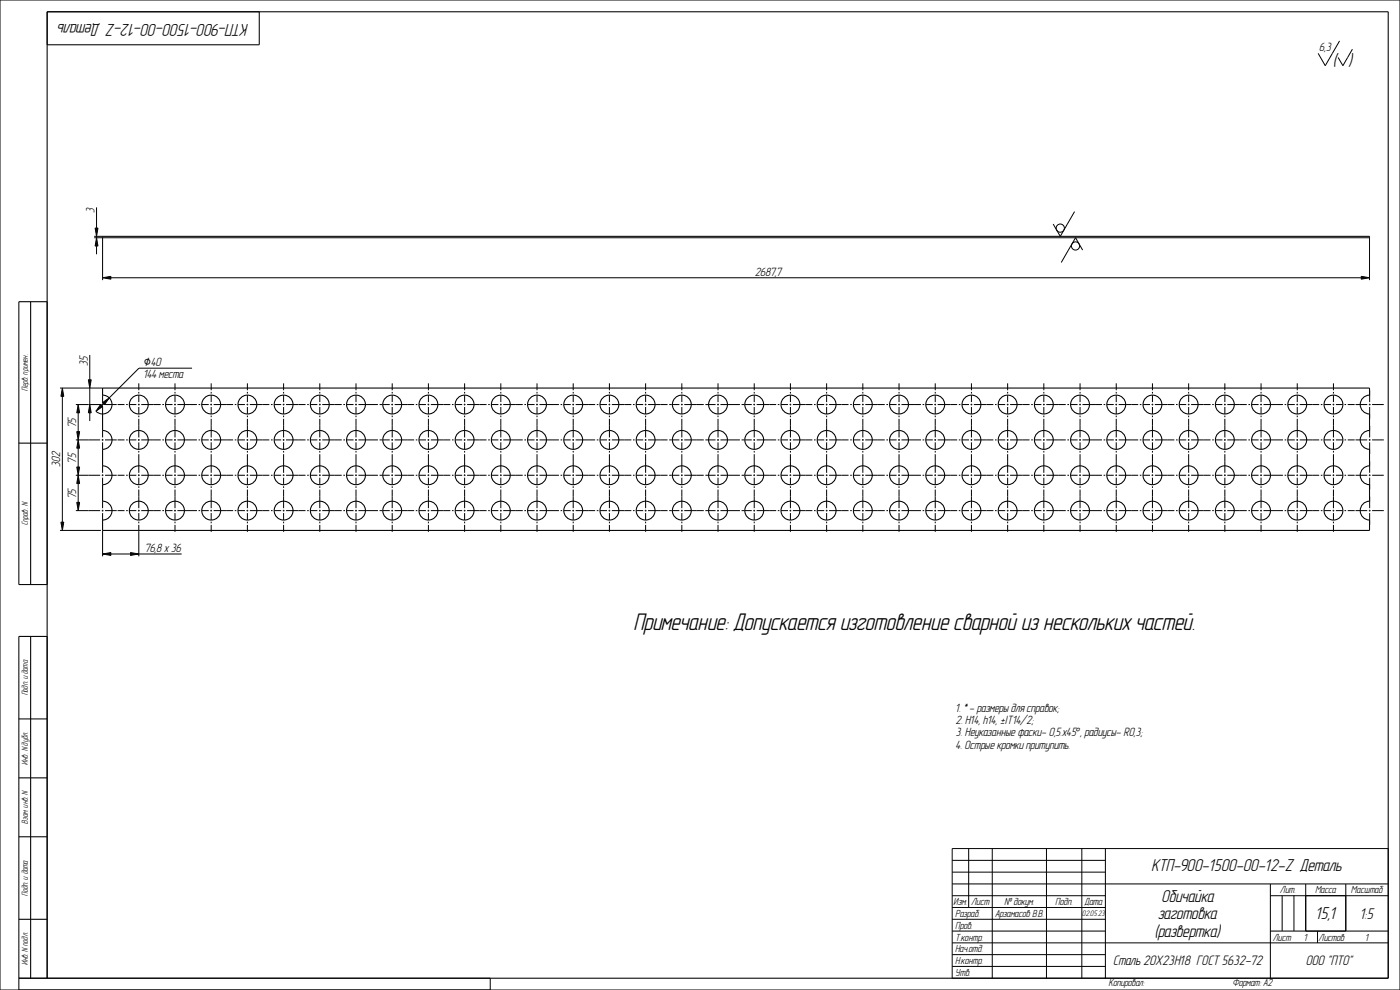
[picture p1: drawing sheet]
<svg xmlns="http://www.w3.org/2000/svg" width="594mm" height="420mm" viewBox="0 0 594 420" stroke-linecap="round" stroke-linejoin="round" font-family="sans-serif">
<g fill="#000">
<path d="M41 100.9l.6 3.5h-1.2zM40.4 96.8h1.2l-.6 3.5zM43.5 117.8l3.5-.6v1.2zM577.6 117.2l3.5 .6-3.5 .6zM26.5 164.6l.6 3.5h-1.2zM33.2 171.6l.6 3.5h-1.2zM37.5 161.1h1.2l-.6 3.5zM38.1 171.6l.6 3.5h-1.2zM42.7 171.6l.9 .8-2.9 2.1zM43.5 170.8l2.9-2-2.1 2.9zM32.6 183.1h1.2l-.6 3.5zM33.2 186.6l.6 3.5h-1.2z"/>
<path d="M32.6 198.1h1.2l-.6 3.5zM33.2 201.6l.6 3.5h-1.2zM32.6 213.1h1.2l-.6 3.5zM25.9 221.5h1.2l-.6 3.5zM43.5 235l3.5-.6v1.2zM55.4 234.4l3.5 .6-3.5 .6z"/>
</g>
<g fill="none" stroke="#000" stroke-width=".42">
<path d="M0 0h594v420h-594zM568.4 17.4l-6.1 10.5-3-5.3M573.8 20.9l-4 7-2-3.5M40.4 96.8h1.2l-.6 3.5zM41 88v8.8M455.9 89.8l-6 10.5-3.1-5.3M40 100.9h541.1v17.9M40 100.3h3.5M41 100.9l.6 3.5h-1.2zM41 100.3v.6M41 104.4v3.5M43.5 117.8l3.5-.6v1.2z"/>
<path d="M43.5 100.9v17.9M47 117.8h530.6M459.3 106.1l-3-5.2-6 10.5M577.6 117.2l3.5 .6-3.5 .6zM38.1 150.6v10.5M81.5 156.2h-22.5l-12.6 12.6M25.5 164.6h18M26.5 164.6l.6 3.5h-1.2zM26.5 168.1v53.4M32.2 171.6h10.3M33.2 171.6l.6 3.5h-1.2zM33.2 175.1v8"/>
<path d="M37.5 161.1h1.2l-.6 3.5zM38.1 171.6l.6 3.5h-1.2zM38.1 164.6v7M38.1 175.1v3.5M42.7 171.6l.9 .8-2.9 2.1zM43.2 171.6h.7M43.5 170.8l2.9-2-2.1 2.9zM43.5 172.7v2.9l-1.5-.3-1.3-.8M43.5 167.6v3M43.5 171.3v.7M43.9 171.3l-.7 .7M44.6 171.6h4.9"/>
<path d="M49.9 171.6h2.9M53.5 171.6h.7M54.9 171.6h2.9M58.5 171.6h.7M58.9 162.6v3M58.9 166.3v.7M58.9 167.6v3M58.9 171.3v.7M58.9 172.7v2.9M58.9 176.3v.7M58.9 177.7v7.9M59.9 171.6h8.3"/>
<path d="M68.9 171.6h.7M70.3 171.6h2.9M73.9 171.6h.7M74.2 162.6v3M74.2 166.3v.7M74.2 167.6v3M74.2 171.3v.7M74.2 172.7v2.9M74.2 176.3v.7M74.2 177.7v7.9M75.3 171.6h8.3M84.2 171.6h.7"/>
<path d="M85.6 171.6h3M89.3 171.6h.7M89.6 162.6v3M89.6 166.3v.7M89.6 167.6v3M89.6 171.3v.7M89.6 172.7v2.9M89.6 176.3v.7M89.6 177.7v7.9M90.6 171.6h8.3M99.6 171.6h.7M101 171.6h2.9"/>
<path d="M104.6 171.6h.7M105 162.6v3M105 166.3v.7M105 167.6v3M105 171.3v.7M105 172.7v2.9M105 176.3v.7M105 177.7v7.9M106 171.6h8.3M115 171.6h.7M116.3 171.6h3M120 171.6h.7"/>
<path d="M120.3 162.6v3M120.3 166.3v.7M120.3 167.6v3M120.3 171.3v.7M120.3 172.7v2.9M120.3 176.3v.7M120.3 177.7v7.9M121.4 171.6h8.2M130.3 171.6h.7M131.7 171.6h2.9M135.3 171.6h.7M135.7 162.6v3"/>
<path d="M135.7 166.3v.7M135.7 167.6v3M135.7 171.3v.7M135.7 172.7v2.9M135.7 176.3v.7M135.7 177.7v7.9M136.7 171.6h8.3M145.7 171.6h.7M147.1 171.6h2.9M150.7 171.6h.7M151 162.6v3M151 166.3v.7"/>
<path d="M151 167.6v3M151 171.3v.7M151 172.7v2.9M151 176.3v.7M151 177.7v7.9M152.1 171.6h8.3M161 171.6h.7M161.7 171.6h.1M162.4 171.6h3M166.1 171.6h.7M166.4 162.6v3M166.4 166.3v.7"/>
<path d="M166.4 167.6v3M166.4 171.3v.7M166.4 172.7v2.9M166.4 176.3v.7M166.4 177.7v7.9M167.4 171.6h8.3M176.4 171.6h.7M177.8 171.6h2.9M181.4 171.6h.7M181.8 162.6v3M181.8 166.3v.7M181.8 167.6v3"/>
<path d="M181.8 171.3v.7M181.8 172.7v2.9M181.8 176.3v.7M181.8 177.7v7.9M182.8 171.6h8.3M191.8 171.6h.7M193.1 171.6h3M196.8 171.6h.7M197.1 162.6v3M197.1 166.3v.7M197.1 167.6v3M197.1 171.3v.7"/>
<path d="M197.1 172.7v2.9M197.1 176.3v.7M197.1 177.7v7.9M198.2 171.6h8.2M207.1 171.6h.7M208.5 171.6h2.9M212.1 171.6h.7M212.5 162.6v3M212.5 166.3v.7M212.5 167.6v3M212.5 171.3v.7M212.5 172.7v2.9"/>
<path d="M212.5 176.3v.7M212.5 177.7v7.9M213.5 171.6h8.3M222.5 171.6h.7M223.9 171.6h2.9M227.5 171.6h.7M227.8 162.6v3M227.8 166.3v.7M227.8 167.6v3M227.8 171.3v.7M227.8 172.7v2.9M227.8 176.3v.7"/>
<path d="M227.8 177.7v7.9M228.9 171.6h8.3M237.8 171.6h.7M239.2 171.6h3M242.9 171.6h.7M243.2 162.6v3M243.2 166.3v.7M243.2 167.6v3M243.2 171.3v.7M243.2 172.7v2.9M243.2 176.3v.7M243.2 177.7v7.9"/>
<path d="M244.2 171.6h8.3M253.2 171.6h.7M254.6 171.6h2.9M258.2 171.6h.7M258.6 162.6v3M258.6 166.3v.7M258.6 167.6v3M258.6 171.3v.7M258.6 172.7v2.9M258.6 176.3v.7M258.6 177.7v7.9M259.6 171.6h8.3"/>
<path d="M268.6 171.6h.7M269.9 171.6h3M273.6 171.6h.7M273.9 162.6v3M273.9 166.3v.7M273.9 167.6v3M273.9 171.3v.7M273.9 172.7v2.9M273.9 176.3v.7M273.9 177.7v7.9M275 171.6h8.2M283.9 171.6h.7"/>
<path d="M284.6 171.6h.1M285.3 171.6h2.9M288.9 171.6h.7M289.3 162.6v3M289.3 166.3v.7M289.3 167.6v3M289.3 171.3v.7M289.3 172.7v2.9M289.3 176.3v.7M289.3 177.7v7.9M290.3 171.6h8.3M299.3 171.6h.7"/>
<path d="M300 171.6h.1M300.7 171.6h2.9M304.3 171.6h.7M304.6 162.6v3M304.6 166.3v.7M304.6 167.6v3M304.6 171.3v.7M304.6 172.7v2.9M304.6 176.3v.7M304.6 177.7v7.9M305.7 171.6h8.3M314.6 171.6h.7"/>
<path d="M315.3 171.6h.1M316 171.6h3M319.7 171.6h.7M320 162.6v3M320 166.3v.7M320 167.6v3M320 171.3v.7M320 172.7v2.9M320 176.3v.7M320 177.7v7.9M321 171.6h8.3M330 171.6h.7"/>
<path d="M331.4 171.6h2.9M335 171.6h.7M335.4 162.6v3M335.4 166.3v.7M335.4 167.6v3M335.4 171.3v.7M335.4 172.7v2.9M335.4 176.3v.7M335.4 177.7v7.9M336.4 171.6h8.3M345.4 171.6h.7M346.7 171.6h3"/>
<path d="M350.4 171.6h.7M350.7 162.6v3M350.7 166.3v.7M350.7 167.6v3M350.7 171.3v.7M350.7 172.7v2.9M350.7 176.3v.7M350.7 177.7v7.9M351.8 171.6h8.2M360.7 171.6h.7M362.1 171.6h2.9M365.7 171.6h.7"/>
<path d="M366.1 162.6v3M366.1 166.3v.7M366.1 167.6v3M366.1 171.3v.7M366.1 172.7v2.9M366.1 176.3v.7M366.1 177.7v7.9M367.1 171.6h8.3M376.1 171.6h.7M377.5 171.6h2.9M381.1 171.6h.7M381.4 162.6v3"/>
<path d="M381.4 166.3v.7M381.4 167.6v3M381.4 171.3v.7M381.4 172.7v2.9M381.4 176.3v.7M381.4 177.7v7.9M382.5 171.6h8.3M391.4 171.6h.7M392.8 171.6h3M396.5 171.6h.7M396.8 162.6v3M396.8 166.3v.7"/>
<path d="M396.8 167.6v3M396.8 171.3v.7M396.8 172.7v2.9M396.8 176.3v.7M396.8 177.7v7.9M397.8 171.6h8.3M406.8 171.6h.7M408.2 171.6h2.9M411.8 171.6h.7M412.2 162.6v3M412.2 166.3v.7M412.2 167.6v3"/>
<path d="M412.2 171.3v.7M412.2 172.7v2.9M412.2 176.3v.7M412.2 177.7v7.9M413.2 171.6h8.3M422.2 171.6h.7M423.5 171.6h3M427.2 171.6h.7M427.5 162.6v3M427.5 166.3v.7M427.5 167.6v3M427.5 171.3v.7"/>
<path d="M427.5 172.7v2.9M427.5 176.3v.7M427.5 177.7v7.9M428.6 171.6h8.2M437.5 171.6h.7M438.9 171.6h2.9M442.5 171.6h.7M442.9 162.6v3M442.9 166.3v.7M442.9 167.6v3M442.9 171.3v.7M442.9 172.7v2.9"/>
<path d="M442.9 176.3v.7M442.9 177.7v7.9M443.9 171.6h8.3M452.9 171.6h.7M454.3 171.6h2.9M457.9 171.6h.7M458.2 162.6v3M458.2 166.3v.7M458.2 167.6v3M458.2 171.3v.7M458.2 172.7v2.9M458.2 176.3v.7"/>
<path d="M458.2 177.7v7.9M459.3 171.6h8.3M468.2 171.6h.7M469.6 171.6h3M473.3 171.6h.7M473.6 162.6v3M473.6 166.3v.7M473.6 167.6v3M473.6 171.3v.7M473.6 172.7v2.9M473.6 176.3v.7M473.6 177.7v7.9"/>
<path d="M474.6 171.6h8.3M483.6 171.6h.7M485 171.6h2.9M488.6 171.6h.7M489 162.6v3M489 166.3v.7M489 167.6v3M489 171.3v.7M489 172.7v2.9M489 176.3v.7M489 177.7v7.9M490 171.6h8.3"/>
<path d="M499 171.6h.7M500.3 171.6h3M504 171.6h.7M504.3 162.6v3M504.3 166.3v.7M504.3 167.6v3M504.3 171.3v.7M504.3 172.7v2.9M504.3 176.3v.7M504.3 177.7v7.9M505.4 171.6h8.2M514.3 171.6h.7"/>
<path d="M515.7 171.6h2.9M519.3 171.6h.7M519.7 162.6v3M519.7 166.3v.7M519.7 167.6v3M519.7 171.3v.7M519.7 172.7v2.9M519.7 176.3v.7M519.7 177.7v7.9M520.7 171.6h8.3M529.7 171.6h.7M531.1 171.6h2.9"/>
<path d="M534.7 171.6h.7M535 162.6v3M535 166.3v.7M535 167.6v3M535 171.3v.7M535 172.7v2.9M535 176.3v.7M535 177.7v7.9M536.1 171.6h8.3M545 171.6h.7M546.4 171.6h3M550.1 171.6h.7"/>
<path d="M550.4 162.6v3M550.4 166.3v.7M550.4 167.6v3M550.4 171.3v.7M550.4 172.7v2.9M550.4 176.3v.7M550.4 177.7v7.9M551.4 171.6h8.3M560.4 171.6h.7M561.8 171.6h2.9M565.4 171.6h.7M565.8 162.6v3"/>
<path d="M565.8 166.3v.7M565.8 167.6v3M565.8 171.3v.7M565.8 172.7v2.9M565.8 176.3v.7M565.8 177.7v7.9M566.8 171.6h2.9M570.4 171.6h.7M571.8 171.6h3M575.1 171.6h5M580.8 171.6h.7M581.1 165.6v5"/>
<path d="M581.1 171.3v.7M581.1 172.7v4.9M582.2 171.6h4.9M32.2 186.6h10.3M32.6 183.1h1.2l-.6 3.5zM32.6 198.1h1.2l-.6 3.5zM33.2 186.6l.6 3.5h-1.2zM33.2 190.1v8M43.2 186.6h.7M43.5 182.6v3M43.5 186.3v.7M43.5 187.7v2.9"/>
<path d="M43.5 197.6v3M44.6 186.6h4.9M49.9 186.6h2.9M53.5 186.6h.7M54.9 186.6h2.9M58.5 186.6h.7M58.9 186.3v.7M58.9 187.7v2.9M58.9 191.3v.7M58.9 192.7v7.9M59.9 186.6h8.3M68.9 186.6h.7"/>
<path d="M70.3 186.6h2.9M73.9 186.6h.7M74.2 186.3v.7M74.2 187.7v2.9M74.2 191.3v.7M74.2 192.7v7.9M75.3 186.6h8.3M84.2 186.6h.7M85.6 186.6h3M89.3 186.6h.7M89.6 186.3v.7M89.6 187.7v2.9"/>
<path d="M89.6 191.3v.7M89.6 192.7v7.9M90.6 186.6h8.3M99.6 186.6h.7M101 186.6h2.9M104.6 186.6h.7M105 186.3v.7M105 187.7v2.9M105 191.3v.7M105 192.7v7.9M106 186.6h8.3M115 186.6h.7"/>
<path d="M116.3 186.6h3M120 186.6h.7M120.3 186.3v.7M120.3 187.7v2.9M120.3 191.3v.7M120.3 192.7v7.9M121.4 186.6h8.2M130.3 186.6h.7M131.7 186.6h2.9M135.3 186.6h.7M135.7 186.3v.7M135.7 187.7v2.9"/>
<path d="M135.7 191.3v.7M135.7 192.7v7.9M136.7 186.6h8.3M145.7 186.6h.7M147.1 186.6h2.9M150.7 186.6h.7M151 186.3v.7M151 187.7v2.9M151 191.3v.7M151 192.7v7.9M152.1 186.6h8.3M161 186.6h.7"/>
<path d="M161.7 186.6h.1M162.4 186.6h3M166.1 186.6h.7M166.4 186.3v.7M166.4 187.7v2.9M166.4 191.3v.7M166.4 192.7v7.9M167.4 186.6h8.3M176.4 186.6h.7M177.8 186.6h2.9M181.4 186.6h.7M181.8 186.3v.7"/>
<path d="M181.8 187.7v2.9M181.8 191.3v.7M181.8 192.7v7.9M182.8 186.6h8.3M191.8 186.6h.7M193.1 186.6h3M196.8 186.6h.7M197.1 186.3v.7M197.1 187.7v2.9M197.1 191.3v.7M197.1 192.7v7.9M198.2 186.6h8.2"/>
<path d="M207.1 186.6h.7M208.5 186.6h2.9M212.1 186.6h.7M212.5 186.3v.7M212.5 187.7v2.9M212.5 191.3v.7M212.5 192.7v7.9M213.5 186.6h8.3M222.5 186.6h.7M223.9 186.6h2.9M227.5 186.6h.7M227.8 186.3v.7"/>
<path d="M227.8 187.7v2.9M227.8 191.3v.7M227.8 192.7v7.9M228.9 186.6h8.3M237.8 186.6h.7M239.2 186.6h3M242.9 186.6h.7M243.2 186.3v.7M243.2 187.7v2.9M243.2 191.3v.7M243.2 192.7v7.9M244.2 186.6h8.3"/>
<path d="M253.2 186.6h.7M254.6 186.6h2.9M258.2 186.6h.7M258.6 186.3v.7M258.6 187.7v2.9M258.6 191.3v.7M258.6 192.7v7.9M259.6 186.6h8.3M268.6 186.6h.7M269.9 186.6h3M273.6 186.6h.7M273.9 186.3v.7"/>
<path d="M273.9 187.7v2.9M273.9 191.3v.7M273.9 192.7v7.9M275 186.6h8.2M283.9 186.6h.7M284.6 186.6h.1M285.3 186.6h2.9M288.9 186.6h.7M289.3 186.3v.7M289.3 187.7v2.9M289.3 191.3v.7M289.3 192.7v7.9"/>
<path d="M290.3 186.6h8.3M299.3 186.6h.7M300 186.6h.1M300.7 186.6h2.9M304.3 186.6h.7M304.6 186.3v.7M304.6 187.7v2.9M304.6 191.3v.7M304.6 192.7v7.9M305.7 186.6h8.3M314.6 186.6h.7M315.3 186.6h.1"/>
<path d="M316 186.6h3M319.7 186.6h.7M320 186.3v.7M320 187.7v2.9M320 191.3v.7M320 192.7v7.9M321 186.6h8.3M330 186.6h.7M331.4 186.6h2.9M335 186.6h.7M335.4 186.3v.7M335.4 187.7v2.9"/>
<path d="M335.4 191.3v.7M335.4 192.7v7.9M336.4 186.6h8.3M345.4 186.6h.7M346.7 186.6h3M350.4 186.6h.7M350.7 186.3v.7M350.7 187.7v2.9M350.7 191.3v.7M350.7 192.7v7.9M351.8 186.6h8.2M360.7 186.6h.7"/>
<path d="M362.1 186.6h2.9M365.7 186.6h.7M366.1 186.3v.7M366.1 187.7v2.9M366.1 191.3v.7M366.1 192.7v7.9M367.1 186.6h8.3M376.1 186.6h.7M377.5 186.6h2.9M381.1 186.6h.7M381.4 186.3v.7M381.4 187.7v2.9"/>
<path d="M381.4 191.3v.7M381.4 192.7v7.9M382.5 186.6h8.3M391.4 186.6h.7M392.8 186.6h3M396.5 186.6h.7M396.8 186.3v.7M396.8 187.7v2.9M396.8 191.3v.7M396.8 192.7v7.9M397.8 186.6h8.3M406.8 186.6h.7"/>
<path d="M408.2 186.6h2.9M411.8 186.6h.7M412.2 186.3v.7M412.2 187.7v2.9M412.2 191.3v.7M412.2 192.7v7.9M413.2 186.6h8.3M422.2 186.6h.7M423.5 186.6h3M427.2 186.6h.7M427.5 186.3v.7M427.5 187.7v2.9"/>
<path d="M427.5 191.3v.7M427.5 192.7v7.9M428.6 186.6h8.2M437.5 186.6h.7M438.9 186.6h2.9M442.5 186.6h.7M442.9 186.3v.7M442.9 187.7v2.9M442.9 191.3v.7M442.9 192.7v7.9M443.9 186.6h8.3M452.9 186.6h.7"/>
<path d="M454.3 186.6h2.9M457.9 186.6h.7M458.2 186.3v.7M458.2 187.7v2.9M458.2 191.3v.7M458.2 192.7v7.9M459.3 186.6h8.3M468.2 186.6h.7M469.6 186.6h3M473.3 186.6h.7M473.6 186.3v.7M473.6 187.7v2.9"/>
<path d="M473.6 191.3v.7M473.6 192.7v7.9M474.6 186.6h8.3M483.6 186.6h.7M485 186.6h2.9M488.6 186.6h.7M489 186.3v.7M489 187.7v2.9M489 191.3v.7M489 192.7v7.9M490 186.6h8.3M499 186.6h.7"/>
<path d="M500.3 186.6h3M504 186.6h.7M504.3 186.3v.7M504.3 187.7v2.9M504.3 191.3v.7M504.3 192.7v7.9M505.4 186.6h8.2M514.3 186.6h.7M515.7 186.6h2.9M519.3 186.6h.7M519.7 186.3v.7M519.7 187.7v2.9"/>
<path d="M519.7 191.3v.7M519.7 192.7v7.9M520.7 186.6h8.3M529.7 186.6h.7M531.1 186.6h2.9M534.7 186.6h.7M535 186.3v.7M535 187.7v2.9M535 191.3v.7M535 192.7v7.9M536.1 186.6h8.3M545 186.6h.7"/>
<path d="M546.4 186.6h3M550.1 186.6h.7M550.4 186.3v.7M550.4 187.7v2.9M550.4 191.3v.7M550.4 192.7v7.9M551.4 186.6h8.3M560.4 186.6h.7M561.8 186.6h2.9M565.4 186.6h.7M565.8 186.3v.7M565.8 187.7v2.9"/>
<path d="M565.8 191.3v.7M565.8 192.7v7.9M566.8 186.6h2.9M570.4 186.6h.7M571.8 186.6h3M575.1 186.6h5M580.8 186.6h.7M581.1 180.6v5M581.1 186.3v.7M581.1 187.7v4.9M581.1 195.6v5M582.2 186.6h4.9"/>
<path d="M32.2 216.6h10.3M32.2 201.6h10.3M32.6 213.1h1.2l-.6 3.5zM33.2 201.6l.6 3.5h-1.2zM33.2 205.1v8M43.2 216.6h.7M43.2 201.6h.7M43.5 201.3v.7M43.5 202.7v2.9M43.5 212.6v3M43.5 216.3v.7M43.5 217.7v2.9"/>
<path d="M44.6 216.6h4.9M44.6 201.6h4.9M49.9 216.6h2.9M49.9 201.6h2.9M53.5 216.6h.7M53.5 201.6h.7M54.9 216.6h2.9M54.9 201.6h2.9M58.5 216.6h.7M58.5 201.6h.7M58.9 201.3v.7M58.9 202.7v2.9"/>
<path d="M58.9 206.3v.7M58.9 207.7v7.9M58.9 216.3v.7M58.9 217.7v2.9M59.9 216.6h8.3M59.9 201.6h8.3M68.9 216.6h.7M68.9 201.6h.7M70.3 216.6h2.9M70.3 201.6h2.9M73.9 216.6h.7M73.9 201.6h.7"/>
<path d="M74.2 201.3v.7M74.2 202.7v2.9M74.2 206.3v.7M74.2 207.7v7.9M74.2 216.3v.7M74.2 217.7v2.9M75.3 216.6h8.3M75.3 201.6h8.3M84.2 216.6h.7M84.2 201.6h.7M85.6 216.6h3M85.6 201.6h3"/>
<path d="M89.3 216.6h.7M89.3 201.6h.7M89.6 201.3v.7M89.6 202.7v2.9M89.6 206.3v.7M89.6 207.7v7.9M89.6 216.3v.7M89.6 217.7v2.9M90.6 216.6h8.3M90.6 201.6h8.3M99.6 216.6h.7M99.6 201.6h.7"/>
<path d="M101 216.6h2.9M101 201.6h2.9M104.6 216.6h.7M104.6 201.6h.7M105 201.3v.7M105 202.7v2.9M105 206.3v.7M105 207.7v7.9M105 216.3v.7M105 217.7v2.9M106 216.6h8.3M106 201.6h8.3"/>
<path d="M115 216.6h.7M115 201.6h.7M116.3 216.6h3M116.3 201.6h3M120 216.6h.7M120 201.6h.7M120.3 201.3v.7M120.3 202.7v2.9M120.3 206.3v.7M120.3 207.7v7.9M120.3 216.3v.7M120.3 217.7v2.9"/>
<path d="M121.4 216.6h8.2M121.4 201.6h8.2M130.3 216.6h.7M130.3 201.6h.7M131.7 216.6h2.9M131.7 201.6h2.9M135.3 216.6h.7M135.3 201.6h.7M135.7 201.3v.7M135.7 202.7v2.9M135.7 206.3v.7M135.7 207.7v7.9"/>
<path d="M135.7 216.3v.7M135.7 217.7v2.9M136.7 216.6h8.3M136.7 201.6h8.3M145.7 216.6h.7M145.7 201.6h.7M147.1 216.6h2.9M147.1 201.6h2.9M150.7 216.6h.7M150.7 201.6h.7M151 201.3v.7M151 202.7v2.9"/>
<path d="M151 206.3v.7M151 207.7v7.9M151 216.3v.7M151 217.7v2.9M152.1 216.6h8.3M152.1 201.6h8.3M161 216.6h.7M161 201.6h.7M161.7 216.6h.1M161.7 201.6h.1M162.4 216.6h3M162.4 201.6h3"/>
<path d="M166.1 216.6h.7M166.1 201.6h.7M166.4 201.3v.7M166.4 202.7v2.9M166.4 206.3v.7M166.4 207.7v7.9M166.4 216.3v.7M166.4 217.7v2.9M167.4 216.6h8.3M167.4 201.6h8.3M176.4 216.6h.7M176.4 201.6h.7"/>
<path d="M177.8 216.6h2.9M177.8 201.6h2.9M181.4 216.6h.7M181.4 201.6h.7M181.8 201.3v.7M181.8 202.7v2.9M181.8 206.3v.7M181.8 207.7v7.9M181.8 216.3v.7M181.8 217.7v2.9M182.8 216.6h8.3M182.8 201.6h8.3"/>
<path d="M191.8 216.6h.7M191.8 201.6h.7M193.1 216.6h3M193.1 201.6h3M196.8 216.6h.7M196.8 201.6h.7M197.1 201.3v.7M197.1 202.7v2.9M197.1 206.3v.7M197.1 207.7v7.9M197.1 216.3v.7M197.1 217.7v2.9"/>
<path d="M198.2 216.6h8.2M198.2 201.6h8.2M207.1 216.6h.7M207.1 201.6h.7M208.5 216.6h2.9M208.5 201.6h2.9M212.1 216.6h.7M212.1 201.6h.7M212.5 201.3v.7M212.5 202.7v2.9M212.5 206.3v.7M212.5 207.7v7.9"/>
<path d="M212.5 216.3v.7M212.5 217.7v2.9M213.5 216.6h8.3M213.5 201.6h8.3M222.5 216.6h.7M222.5 201.6h.7M223.9 216.6h2.9M223.9 201.6h2.9M227.5 216.6h.7M227.5 201.6h.7M227.8 201.3v.7M227.8 202.7v2.9"/>
<path d="M227.8 206.3v.7M227.8 207.7v7.9M227.8 216.3v.7M227.8 217.7v2.9M228.9 216.6h8.3M228.9 201.6h8.3M237.8 216.6h.7M237.8 201.6h.7M239.2 216.6h3M239.2 201.6h3M242.9 216.6h.7M242.9 201.6h.7"/>
<path d="M243.2 201.3v.7M243.2 202.7v2.9M243.2 206.3v.7M243.2 207.7v7.9M243.2 216.3v.7M243.2 217.7v2.9M244.2 216.6h8.3M244.2 201.6h8.3M253.2 216.6h.7M253.2 201.6h.7M254.6 216.6h2.9M254.6 201.6h2.9"/>
<path d="M258.2 216.6h.7M258.2 201.6h.7M258.6 201.3v.7M258.6 202.7v2.9M258.6 206.3v.7M258.6 207.7v7.9M258.6 216.3v.7M258.6 217.7v2.9M259.6 216.6h8.3M259.6 201.6h8.3M268.6 216.6h.7M268.6 201.6h.7"/>
<path d="M269.9 216.6h3M269.9 201.6h3M273.6 216.6h.7M273.6 201.6h.7M273.9 201.3v.7M273.9 202.7v2.9M273.9 206.3v.7M273.9 207.7v7.9M273.9 216.3v.7M273.9 217.7v2.9M275 216.6h8.2M275 201.6h8.2"/>
<path d="M283.9 216.6h.7M283.9 201.6h.7M284.6 216.6h.1M284.6 201.6h.1M285.3 216.6h2.9M285.3 201.6h2.9M288.9 216.6h.7M288.9 201.6h.7M289.3 201.3v.7M289.3 202.7v2.9M289.3 206.3v.7M289.3 207.7v7.9"/>
<path d="M289.3 216.3v.7M289.3 217.7v2.9M290.3 216.6h8.3M290.3 201.6h8.3M299.3 216.6h.7M299.3 201.6h.7M300 216.6h.1M300 201.6h.1M300.7 216.6h2.9M300.7 201.6h2.9M304.3 216.6h.7M304.3 201.6h.7"/>
<path d="M304.6 201.3v.7M304.6 202.7v2.9M304.6 206.3v.7M304.6 207.7v7.9M304.6 216.3v.7M304.6 217.7v2.9M305.7 216.6h8.3M305.7 201.6h8.3M314.6 216.6h.7M314.6 201.6h.7M315.3 216.6h.1M315.3 201.6h.1"/>
<path d="M316 216.6h3M316 201.6h3M319.7 216.6h.7M319.7 201.6h.7M320 201.3v.7M320 202.7v2.9M320 206.3v.7M320 207.7v7.9M320 216.3v.7M320 217.7v2.9M321 216.6h8.3M321 201.6h8.3"/>
<path d="M330 216.6h.7M330 201.6h.7M331.4 216.6h2.9M331.4 201.6h2.9M335 216.6h.7M335 201.6h.7M335.4 201.3v.7M335.4 202.7v2.9M335.4 206.3v.7M335.4 207.7v7.9M335.4 216.3v.7M335.4 217.7v2.9"/>
<path d="M336.4 216.6h8.3M336.4 201.6h8.3M345.4 216.6h.7M345.4 201.6h.7M346.7 216.6h3M346.7 201.6h3M350.4 216.6h.7M350.4 201.6h.7M350.7 201.3v.7M350.7 202.7v2.9M350.7 206.3v.7M350.7 207.7v7.9"/>
<path d="M350.7 216.3v.7M350.7 217.7v2.9M351.8 216.6h8.2M351.8 201.6h8.2M360.7 216.6h.7M360.7 201.6h.7M362.1 216.6h2.9M362.1 201.6h2.9M365.7 216.6h.7M365.7 201.6h.7M366.1 201.3v.7M366.1 202.7v2.9"/>
<path d="M366.1 206.3v.7M366.1 207.7v7.9M366.1 216.3v.7M366.1 217.7v2.9M367.1 216.6h8.3M367.1 201.6h8.3M376.1 216.6h.7M376.1 201.6h.7M377.5 216.6h2.9M377.5 201.6h2.9M381.1 216.6h.7M381.1 201.6h.7"/>
<path d="M381.4 201.3v.7M381.4 202.7v2.9M381.4 206.3v.7M381.4 207.7v7.9M381.4 216.3v.7M381.4 217.7v2.9M382.5 216.6h8.3M382.5 201.6h8.3M391.4 216.6h.7M391.4 201.6h.7M392.8 216.6h3M392.8 201.6h3"/>
<path d="M396.5 216.6h.7M396.5 201.6h.7M396.8 201.3v.7M396.8 202.7v2.9M396.8 206.3v.7M396.8 207.7v7.9M396.8 216.3v.7M396.8 217.7v2.9M397.8 216.6h8.3M397.8 201.6h8.3M406.8 216.6h.7M406.8 201.6h.7"/>
<path d="M408.2 216.6h2.9M408.2 201.6h2.9M411.8 216.6h.7M411.8 201.6h.7M412.2 201.3v.7M412.2 202.7v2.9M412.2 206.3v.7M412.2 207.7v7.9M412.2 216.3v.7M412.2 217.7v2.9M413.2 216.6h8.3M413.2 201.6h8.3"/>
<path d="M422.2 216.6h.7M422.2 201.6h.7M423.5 216.6h3M423.5 201.6h3M427.2 216.6h.7M427.2 201.6h.7M427.5 201.3v.7M427.5 202.7v2.9M427.5 206.3v.7M427.5 207.7v7.9M427.5 216.3v.7M427.5 217.7v2.9"/>
<path d="M428.6 216.6h8.2M428.6 201.6h8.2M437.5 216.6h.7M437.5 201.6h.7M438.9 216.6h2.9M438.9 201.6h2.9M442.5 216.6h.7M442.5 201.6h.7M442.9 201.3v.7M442.9 202.7v2.9M442.9 206.3v.7M442.9 207.7v7.9"/>
<path d="M442.9 216.3v.7M442.9 217.7v2.9M443.9 216.6h8.3M443.9 201.6h8.3M452.9 216.6h.7M452.9 201.6h.7M454.3 216.6h2.9M454.3 201.6h2.9M457.9 216.6h.7M457.9 201.6h.7M458.2 201.3v.7M458.2 202.7v2.9"/>
<path d="M458.2 206.3v.7M458.2 207.7v7.9M458.2 216.3v.7M458.2 217.7v2.9M459.3 216.6h8.3M459.3 201.6h8.3M468.2 216.6h.7M468.2 201.6h.7M469.6 216.6h3M469.6 201.6h3M473.3 216.6h.7M473.3 201.6h.7"/>
<path d="M473.6 201.3v.7M473.6 202.7v2.9M473.6 206.3v.7M473.6 207.7v7.9M473.6 216.3v.7M473.6 217.7v2.9M474.6 216.6h8.3M474.6 201.6h8.3M483.6 216.6h.7M483.6 201.6h.7M485 216.6h2.9M485 201.6h2.9"/>
<path d="M488.6 216.6h.7M488.6 201.6h.7M489 201.3v.7M489 202.7v2.9M489 206.3v.7M489 207.7v7.9M489 216.3v.7M489 217.7v2.9M490 216.6h8.3M490 201.6h8.3M499 216.6h.7M499 201.6h.7"/>
<path d="M500.3 216.6h3M500.3 201.6h3M504 216.6h.7M504 201.6h.7M504.3 201.3v.7M504.3 202.7v2.9M504.3 206.3v.7M504.3 207.7v7.9M504.3 216.3v.7M504.3 217.7v2.9M505.4 216.6h8.2M505.4 201.6h8.2"/>
<path d="M514.3 216.6h.7M514.3 201.6h.7M515.7 216.6h2.9M515.7 201.6h2.9M519.3 216.6h.7M519.3 201.6h.7M519.7 201.3v.7M519.7 202.7v2.9M519.7 206.3v.7M519.7 207.7v7.9M519.7 216.3v.7M519.7 217.7v2.9"/>
<path d="M520.7 216.6h8.3M520.7 201.6h8.3M529.7 216.6h.7M529.7 201.6h.7M531.1 216.6h2.9M531.1 201.6h2.9M534.7 216.6h.7M534.7 201.6h.7M535 201.3v.7M535 202.7v2.9M535 206.3v.7M535 207.7v7.9"/>
<path d="M535 216.3v.7M535 217.7v2.9M536.1 216.6h8.3M536.1 201.6h8.3M545 216.6h.7M545 201.6h.7M546.4 216.6h3M546.4 201.6h3M550.1 216.6h.7M550.1 201.6h.7M550.4 201.3v.7M550.4 202.7v2.9"/>
<path d="M550.4 206.3v.7M550.4 207.7v7.9M550.4 216.3v.7M550.4 217.7v2.9M551.4 216.6h8.3M551.4 201.6h8.3M560.4 216.6h.7M560.4 201.6h.7M561.8 216.6h2.9M561.8 201.6h2.9M565.4 216.6h.7M565.4 201.6h.7"/>
<path d="M565.8 201.3v.7M565.8 202.7v2.9M565.8 206.3v.7M565.8 207.7v7.9M565.8 216.3v.7M565.8 217.7v2.9M566.8 216.6h2.9M566.8 201.6h2.9M570.4 216.6h.7M570.4 201.6h.7M571.8 216.6h3M571.8 201.6h3"/>
<path d="M575.1 216.6h5M575.1 201.6h5M580.8 216.6h.7M580.8 201.6h.7M581.1 201.3v.7M581.1 202.7v4.9M581.1 210.6v5M581.1 216.3v.7M581.1 217.7v4.9M582.2 216.6h4.9M582.2 201.6h4.9M25.5 225h17.3"/>
<path d="M25.9 221.5h1.2l-.6 3.5zM43.5 235l3.5-.6v1.2zM43.5 225v11M47 235h8.4M55.4 234.4l3.5 .6-3.5 .6zM58.9 221.3v.7M58.9 222.7v13.3M58.9 235h18.2M74.2 221.3v.7M74.2 222.7v2.9M89.6 221.3v.7M89.6 222.7v2.9"/>
<path d="M105 221.3v.7M105 222.7v2.9M120.3 221.3v.7M120.3 222.7v2.9M135.7 221.3v.7M135.7 222.7v2.9M151 221.3v.7M151 222.7v2.9M166.4 221.3v.7M166.4 222.7v2.9M181.8 221.3v.7M181.8 222.7v2.9"/>
<path d="M197.1 221.3v.7M197.1 222.7v2.9M212.5 221.3v.7M212.5 222.7v2.9M227.8 221.3v.7M227.8 222.7v2.9M243.2 221.3v.7M243.2 222.7v2.9M258.6 221.3v.7M258.6 222.7v2.9M273.9 221.3v.7M273.9 222.7v2.9"/>
<path d="M289.3 221.3v.7M289.3 222.7v2.9M304.6 221.3v.7M304.6 222.7v2.9M320 221.3v.7M320 222.7v2.9M335.4 221.3v.7M335.4 222.7v2.9M350.7 221.3v.7M350.7 222.7v2.9M366.1 221.3v.7M366.1 222.7v2.9"/>
<path d="M381.4 221.3v.7M381.4 222.7v2.9M396.8 221.3v.7M396.8 222.7v2.9M412.2 221.3v.7M412.2 222.7v2.9M427.5 221.3v.7M427.5 222.7v2.9M442.9 221.3v.7M442.9 222.7v2.9M458.2 221.3v.7M458.2 222.7v2.9"/>
<path d="M473.6 221.3v.7M473.6 222.7v2.9M489 221.3v.7M489 222.7v2.9M504.3 221.3v.7M504.3 222.7v2.9M519.7 221.3v.7M519.7 222.7v2.9M535 221.3v.7M535 222.7v2.9M550.4 221.3v.7M550.4 222.7v2.9"/>
<path d="M565.8 221.3v.7M565.8 222.7v2.9M404 360h185v55h-185zM411 360v25M421 360v55M444 360v55M459 360v55M469 360v55M404 365h65M404 370h65M404 375h185M404 380h65"/>
<path d="M539 380h50M539 375v40M544 380v15M549 380v15M554 375v20M571 375v20M404 385h65M404 390h65M404 395h65M404 400h185M539 395h50M559 395v5"/>
<path d="M8 420v-5h200v5M404 405h65M404 410h65"/>
<circle cx="449.9" cy="96.8" r="1.74"/>
<circle cx="456.3" cy="104.4" r="1.74"/>
</g>
<g fill="none" stroke="#000" stroke-width=".45">
<path d="M110 5v14h-90M43.5 100.9v-.6h537.6v.6M13 128v120M20 128h-12v120h12M43.5 164.6h537.6v3a4 4 0 0 0-4 4 4 4 0 0 0 4 4v7a4 4 0 0 0-4 4 4 4 0 0 0 4 4v7a4 4 0 0 0-4 4 4 4 0 0 0 4 4v7a4 4 0 0 0-4 4 4 4 0 0 0 4 4v4.4h-537.6v-4.4a4 4 0 0 0 4-4 4 4 0 0 0-4-4v-7a4 4 0 0 0 4-4 4 4 0 0 0-4-4v-7a4 4 0 0 0 4-4 4 4 0 0 0-4-4v-7a4 4 0 0 0 4-4 4 4 0 0 0-4-4zM8 188h12M13 270v145M20 270h-12v145h581v-410h-569v410M8 305h12M8 330h12M8 355h12M8 390h12"/>
<circle cx="58.9" cy="171.6" r="4"/>
<circle cx="74.2" cy="171.6" r="4"/>
<circle cx="89.6" cy="171.6" r="4"/>
<circle cx="105" cy="171.6" r="4"/>
<circle cx="120.3" cy="171.6" r="4"/>
<circle cx="135.7" cy="171.6" r="4"/>
<circle cx="151" cy="171.6" r="4"/>
<circle cx="166.4" cy="171.6" r="4"/>
<circle cx="181.8" cy="171.6" r="4"/>
<circle cx="197.1" cy="171.6" r="4"/>
<circle cx="212.5" cy="171.6" r="4"/>
<circle cx="227.8" cy="171.6" r="4"/>
<circle cx="243.2" cy="171.6" r="4"/>
<circle cx="258.6" cy="171.6" r="4"/>
<circle cx="273.9" cy="171.6" r="4"/>
<circle cx="289.3" cy="171.6" r="4"/>
<circle cx="304.6" cy="171.6" r="4"/>
<circle cx="320" cy="171.6" r="4"/>
<circle cx="335.4" cy="171.6" r="4"/>
<circle cx="350.7" cy="171.6" r="4"/>
<circle cx="366.1" cy="171.6" r="4"/>
<circle cx="381.4" cy="171.6" r="4"/>
<circle cx="396.8" cy="171.6" r="4"/>
<circle cx="412.2" cy="171.6" r="4"/>
<circle cx="427.5" cy="171.6" r="4"/>
<circle cx="442.9" cy="171.6" r="4"/>
<circle cx="458.2" cy="171.6" r="4"/>
<circle cx="473.6" cy="171.6" r="4"/>
<circle cx="489" cy="171.6" r="4"/>
<circle cx="504.3" cy="171.6" r="4"/>
<circle cx="519.7" cy="171.6" r="4"/>
<circle cx="535" cy="171.6" r="4"/>
<circle cx="550.4" cy="171.6" r="4"/>
<circle cx="565.8" cy="171.6" r="4"/>
<circle cx="58.9" cy="186.6" r="4"/>
<circle cx="74.2" cy="186.6" r="4"/>
<circle cx="89.6" cy="186.6" r="4"/>
<circle cx="105" cy="186.6" r="4"/>
<circle cx="120.3" cy="186.6" r="4"/>
<circle cx="135.7" cy="186.6" r="4"/>
<circle cx="151" cy="186.6" r="4"/>
<circle cx="166.4" cy="186.6" r="4"/>
<circle cx="181.8" cy="186.6" r="4"/>
<circle cx="197.1" cy="186.6" r="4"/>
<circle cx="212.5" cy="186.6" r="4"/>
<circle cx="227.8" cy="186.6" r="4"/>
<circle cx="243.2" cy="186.6" r="4"/>
<circle cx="258.6" cy="186.6" r="4"/>
<circle cx="273.9" cy="186.6" r="4"/>
<circle cx="289.3" cy="186.6" r="4"/>
<circle cx="304.6" cy="186.6" r="4"/>
<circle cx="320" cy="186.6" r="4"/>
<circle cx="335.4" cy="186.6" r="4"/>
<circle cx="350.7" cy="186.6" r="4"/>
<circle cx="366.1" cy="186.6" r="4"/>
<circle cx="381.4" cy="186.6" r="4"/>
<circle cx="396.8" cy="186.6" r="4"/>
<circle cx="412.2" cy="186.6" r="4"/>
<circle cx="427.5" cy="186.6" r="4"/>
<circle cx="442.9" cy="186.6" r="4"/>
<circle cx="458.2" cy="186.6" r="4"/>
<circle cx="473.6" cy="186.6" r="4"/>
<circle cx="489" cy="186.6" r="4"/>
<circle cx="504.3" cy="186.6" r="4"/>
<circle cx="519.7" cy="186.6" r="4"/>
<circle cx="535" cy="186.6" r="4"/>
<circle cx="550.4" cy="186.6" r="4"/>
<circle cx="565.8" cy="186.6" r="4"/>
<circle cx="58.9" cy="201.6" r="4"/>
<circle cx="58.9" cy="216.6" r="4"/>
<circle cx="74.2" cy="201.6" r="4"/>
<circle cx="74.2" cy="216.6" r="4"/>
<circle cx="89.6" cy="201.6" r="4"/>
<circle cx="89.6" cy="216.6" r="4"/>
<circle cx="105" cy="201.6" r="4"/>
<circle cx="105" cy="216.6" r="4"/>
<circle cx="120.3" cy="201.6" r="4"/>
<circle cx="120.3" cy="216.6" r="4"/>
<circle cx="135.7" cy="201.6" r="4"/>
<circle cx="135.7" cy="216.6" r="4"/>
<circle cx="151" cy="201.6" r="4"/>
<circle cx="151" cy="216.6" r="4"/>
<circle cx="166.4" cy="201.6" r="4"/>
<circle cx="166.4" cy="216.6" r="4"/>
<circle cx="181.8" cy="201.6" r="4"/>
<circle cx="181.8" cy="216.6" r="4"/>
<circle cx="197.1" cy="201.6" r="4"/>
<circle cx="197.1" cy="216.6" r="4"/>
<circle cx="212.5" cy="201.6" r="4"/>
<circle cx="212.5" cy="216.6" r="4"/>
<circle cx="227.8" cy="201.6" r="4"/>
<circle cx="227.8" cy="216.6" r="4"/>
<circle cx="243.2" cy="201.6" r="4"/>
<circle cx="243.2" cy="216.6" r="4"/>
<circle cx="258.6" cy="201.6" r="4"/>
<circle cx="258.6" cy="216.6" r="4"/>
<circle cx="273.9" cy="201.6" r="4"/>
<circle cx="273.9" cy="216.6" r="4"/>
<circle cx="289.3" cy="201.6" r="4"/>
<circle cx="289.3" cy="216.6" r="4"/>
<circle cx="304.6" cy="201.6" r="4"/>
<circle cx="304.6" cy="216.6" r="4"/>
<circle cx="320" cy="201.6" r="4"/>
<circle cx="320" cy="216.6" r="4"/>
<circle cx="335.4" cy="201.6" r="4"/>
<circle cx="335.4" cy="216.6" r="4"/>
<circle cx="350.7" cy="201.6" r="4"/>
<circle cx="350.7" cy="216.6" r="4"/>
<circle cx="366.1" cy="201.6" r="4"/>
<circle cx="366.1" cy="216.6" r="4"/>
<circle cx="381.4" cy="201.6" r="4"/>
<circle cx="381.4" cy="216.6" r="4"/>
<circle cx="396.8" cy="201.6" r="4"/>
<circle cx="396.8" cy="216.6" r="4"/>
<circle cx="412.2" cy="201.6" r="4"/>
<circle cx="412.2" cy="216.6" r="4"/>
<circle cx="427.5" cy="201.6" r="4"/>
<circle cx="427.5" cy="216.6" r="4"/>
<circle cx="442.9" cy="201.6" r="4"/>
<circle cx="442.9" cy="216.6" r="4"/>
<circle cx="458.2" cy="201.6" r="4"/>
<circle cx="458.2" cy="216.6" r="4"/>
<circle cx="473.6" cy="201.6" r="4"/>
<circle cx="473.6" cy="216.6" r="4"/>
<circle cx="489" cy="201.6" r="4"/>
<circle cx="489" cy="216.6" r="4"/>
<circle cx="504.3" cy="201.6" r="4"/>
<circle cx="504.3" cy="216.6" r="4"/>
<circle cx="519.7" cy="201.6" r="4"/>
<circle cx="519.7" cy="216.6" r="4"/>
<circle cx="535" cy="201.6" r="4"/>
<circle cx="535" cy="216.6" r="4"/>
<circle cx="550.4" cy="201.6" r="4"/>
<circle cx="550.4" cy="216.6" r="4"/>
<circle cx="565.8" cy="201.6" r="4"/>
<circle cx="565.8" cy="216.6" r="4"/>
</g>
<text font-size="10.2" x="269.1" y="267.1">Примечание: Допускается изготовление сварной из нескольких частей.</text>
<text font-size="7.5" x="565.7" y="28.1">( )</text>
<g font-size="7.3">
<text x="105.4" y="10.1" transform="rotate(-180 105.4 10.1)">КТП-900-1500-00-12-Z Деталь</text>
<text x="488.6" y="369.4">КТП-900-1500-00-12-Z Деталь</text>
<text x="492.9" y="382.5">Обичайка</text>
<text x="491.7" y="390">заготовка</text>
<text x="558.4" y="390">15,1</text>
<text x="490" y="397.5">(развертка)</text>
</g>
<text font-size="6.6" x="577.2" y="389.7">1:5</text>
<g font-size="5.9">
<text x="472.4" y="409.5">Сталь 20Х23Н18 ГОСТ 5632-72</text>
<text x="554.1" y="409.5">ООО &quot;ПТО&quot;</text>
</g>
<text font-size="5.3" x="61" y="155.3">⌀40</text>
<g font-size="5.1">
<text x="559.9" y="21.7">6,3</text>
<text x="40.1" y="90.3" transform="rotate(-90 40.1 90.3)">3</text>
<text x="320.4" y="117">2687,7</text>
<text x="37.2" y="155.2" transform="rotate(-90 37.2 155.2)">35</text>
<text x="61" y="160.6">144 места</text>
<text x="32.3" y="181.3" transform="rotate(-90 32.3 181.3)">75</text>
<text x="32.3" y="196.3" transform="rotate(-90 32.3 196.3)">75</text>
<text x="25.6" y="198.3" transform="rotate(-90 25.6 198.3)">302</text>
<text x="32.3" y="211.3" transform="rotate(-90 32.3 211.3)">75</text>
<text x="61.8" y="234.2">76,8 х 36</text>
<text x="405.6" y="301.9">1. * - размеры для справок;</text>
<text x="405.6" y="307.2">2. H14, h14, ±IT14/2;</text>
<text x="405.6" y="312.4">3. Неуказанные фаски- 0,5.х45°, радиусы- R0,3;</text>
<text x="405.6" y="317.7">4. Острые кромки притупить.</text>
</g>
<g font-size="4.4">
<text x="404.6" y="384">Изм.</text>
<text x="412.2" y="384">Лист</text>
<text x="426.2" y="384">№ докум.</text>
<text x="447.9" y="384">Подп.</text>
<text x="460.3" y="384">Дата</text>
<text x="543.2" y="379">Лит.</text>
<text x="558.1" y="379">Масса</text>
<text x="573.3" y="379">Масштаб</text>
<text x="405.4" y="389">Pазраб.</text>
<text x="422.4" y="389">Арзамасов В.В.</text>
<text x="405.4" y="394">Пров.</text>
<text x="405.4" y="399">Т.контр.</text>
<text x="540.2" y="399">Лист</text>
<text x="553.4" y="399">1</text>
<text x="559.6" y="399">Листов</text>
<text x="579.4" y="399">1</text>
<text x="405.4" y="404">Нач.отд.</text>
<text x="405.4" y="409">Н.контр.</text>
<text x="405.4" y="414">Утв.</text>
<text x="470.5" y="418.5">Копировал:</text>
<text x="523" y="418.5">Формат: А2</text>
</g>
<g font-size="3.7">
<text x="11.7" y="165.8" transform="rotate(-90 11.7 165.8)">Перв. примен.</text>
<text x="11.7" y="222.8" transform="rotate(-90 11.7 222.8)">Справ. N</text>
<text x="11.7" y="295" transform="rotate(-90 11.7 295)">Подп. и дата</text>
<text x="11.7" y="324.5" transform="rotate(-90 11.7 324.5)">Инв. N дубл.</text>
<text x="11.7" y="349.5" transform="rotate(-90 11.7 349.5)">Взам. инв. N</text>
<text x="11.7" y="380" transform="rotate(-90 11.7 380)">Подп. и дата</text>
<text x="11.7" y="409.5" transform="rotate(-90 11.7 409.5)">Инв. N подл.</text>
</g>
<text font-size="3.4" x="459.2" y="388.6">02.05.23</text>
</svg>
